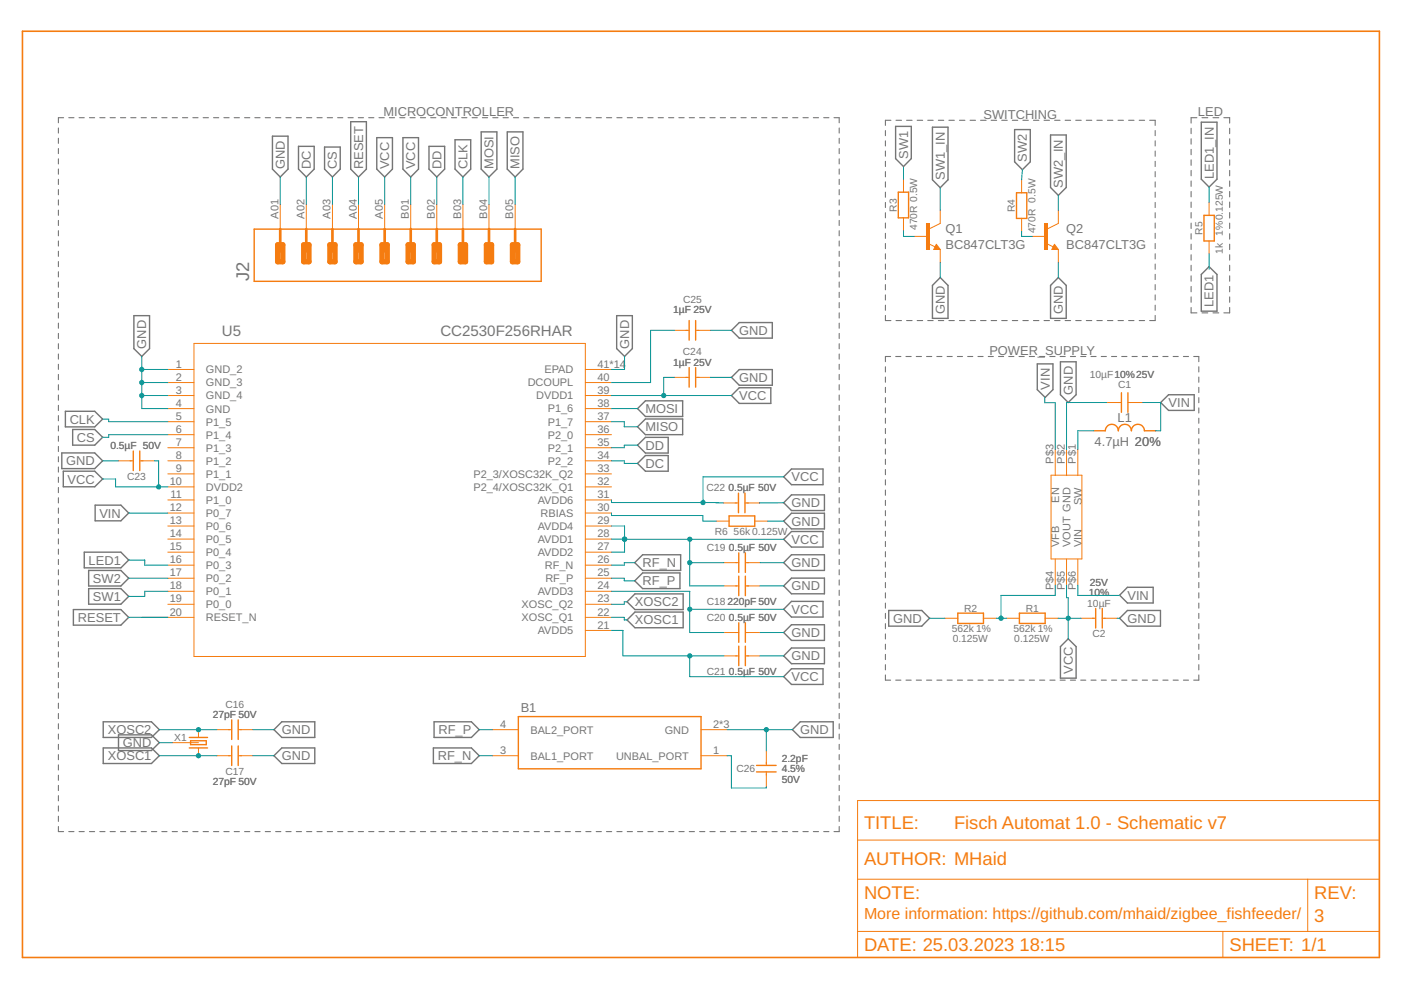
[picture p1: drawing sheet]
<svg xmlns="http://www.w3.org/2000/svg" width="297mm" height="210mm" viewBox="0 0 297 210" stroke-linecap="round" stroke-linejoin="round" font-family="sans-serif">
<g fill="none" stroke="#757575" stroke-width=".23">
<path d="M12.4 27.1v1.1M12.4 29.3v1.1M12.4 31.5v1.1M12.4 33.7v1.1M12.4 35.8v1.1M12.4 38v1.1M13.5 25h-1.1v1M14.6 25h1.1M16.8 25h1.1M19 25h1.1M21.2 25h1.1M23.3 25h1.1"/>
<path d="M25.5 25h1.1M27.7 25h1.1M29.9 25h1.1M32.1 25h1.1M34.3 25h1.1M36.5 25h1.1M38.7 25h1.1M40.9 25h1.1M43.1 25h1.1M45.3 25h1.1M47.5 25h1.1M49.7 25h1.1"/>
<path d="M51.9 25h1.1M54 25h1.1M56.2 25h1.1M58.4 25h1.1M60.6 25h1.1M62.8 25h1.1M65 25h1.1M67.2 25h1.1M69.4 25h1.1M71.6 25h1.1M73.8 25h1.1M76 25h1.1"/>
<path d="M78.2 25h1.1M80.3 25h1.2M82.5 25h1.2M84.8 25h1.1M86.9 25h1.1M89.1 25h1.1M91.3 25h1.1M93.5 25h1.1M95.7 25h1.1M97.9 25h1.1M100.1 25h1.1M102.3 25h1.1"/>
<path d="M104.5 25h1.1M106.7 25h1.1M108.9 25h1.1M111.1 25h1.1M113.2 25h1.1M115.4 25h1.1M117.6 25h1.1M119.8 25h1.1M122 25h1.1M124.2 25h1.1M126.4 25h1.1M128.6 25h1.1"/>
<path d="M130.8 25h1.1M133 25h1.1M135.2 25h1.1M137.4 25h1.1M139.6 25h1.1M141.8 25h1.1M143.9 25h1.2M146.1 25h1.1M148.3 25h1.1M150.5 25h1.1M152.7 25h1.1M154.9 25h1.1"/>
<path d="M157.1 25h1.1M159.3 25h1.1M161.5 25h1.1M163.7 25h1.1M165.9 25h1.1M168.1 25h1.1M170.2 25h1.2M172.4 25h1.1M174.6 25h1.1M176.8 25h1.1v1M177.9 27.1v1.1M177.9 29.3v1.1"/>
<path d="M177.9 31.5v1.1M177.9 33.7v1.1M177.9 35.8v1.1M177.9 38v1.1M187.7 27.7v1.1M187.7 29.9v1M187.7 32v1.1M187.7 34.2v1.1M187.7 36.4v1.1M187.7 38.6v1.1M188.9 25.5h-1.2v1.1M190 25.5h1.1"/>
<path d="M192.2 25.5h1.2M194.5 25.5h1.1M196.7 25.5h1.1M198.9 25.5h1.2M201.2 25.5h1.1M203.4 25.5h1.2M205.7 25.5h1.1M207.9 25.5h1.2M210.1 25.5h1.2M212.4 25.5h1.2M214.6 25.5h1.2M216.9 25.5h1.1"/>
<path d="M219.1 25.5h1.2M221.4 25.5h1.1M223.6 25.5h1.1M225.8 25.5h1.2M228.1 25.5h1.1M230.3 25.5h1.2M232.6 25.5h1.1M234.8 25.5h1.1M237 25.5h1.2M239.3 25.5h1.1M241.5 25.5h1.2M243.8 25.5h1.1v1.1"/>
<path d="M244.9 27.7v1.1M244.9 29.9v1M244.9 32v1.1M244.9 34.2v1.1M244.9 36.4v1.1M244.9 38.6v1.1M252.5 27.2v1.1M252.5 29.4v1.2M252.5 31.7v1.1M252.5 33.9v1.2M252.5 36.1v1.2M252.5 38.4v1.1"/>
<path d="M253.8 25h-1.3v1.1M254.8 25h1.3M257.2 25h1.2M259.5 25h1.2v1.1M260.7 27.2v1.1M260.7 29.4v1.2M260.7 31.7v1.1M260.7 33.9v1.2M260.7 36.1v1.2M260.7 38.4v1.1M12.4 40.2v1.1M12.4 42.4v1.1"/>
<path d="M12.4 44.6v1.1M12.4 46.7v1.1M12.4 48.9v1.1M12.4 51.1v1.1M12.4 53.3v1.1M12.4 55.5v1M12.4 57.6v1.1M12.4 59.8v1.1M177.9 40.2v1.1M177.9 42.4v1.1M177.9 44.6v1.1M177.9 46.7v1.1"/>
<path d="M177.9 48.9v1.1M177.9 51.1v1.1M177.9 53.3v1.1M177.9 55.5v1M177.9 57.6v1.1M177.9 59.8v1.1M187.7 40.7v1.1M187.7 42.9v1.1M187.7 45.1v1.1M187.7 47.3v1.1M187.7 49.5v1M187.7 51.6v1.1"/>
<path d="M187.7 53.8v1.1M187.7 56v1.1M187.7 58.2v1.1M244.9 40.7v1.1M244.9 42.9v1.1M244.9 45.1v1.1M244.9 47.3v1.1M244.9 49.5v1M244.9 51.6v1.1M244.9 53.8v1.1M244.9 56v1.1M244.9 58.2v1.1"/>
<path d="M252.5 40.6v1.1M252.5 42.8v1.2M252.5 45.1v1.1M252.5 47.3v1.2M252.5 49.6v1.1M252.5 51.8v1.1M252.5 54v1.2M252.5 56.2v1.2M252.5 58.5v1.1M260.7 40.6v1.1M260.7 42.8v1.2M260.7 45.1v1.1"/>
<path d="M260.7 47.3v1.2M260.7 49.6v1.1M260.7 51.8v1.1M260.7 54v1.2M260.7 56.2v1.2M260.7 58.5v1.1M12.4 62v1.1M12.4 64.2v1.1M12.4 66.3v1.1M12.4 68.5v1.1M12.4 70.7v1.1M12.4 72.9v1.1"/>
<path d="M12.4 75.1v1M12.4 77.2v1.1M12.4 79.4v1.1M177.9 62v1.1M177.9 64.2v1.1M177.9 66.3v1.1M177.9 68.5v1.1M177.9 70.7v1.1M177.9 72.9v1.1M177.9 75.1v1M177.9 77.2v1.1M177.9 79.4v1.1"/>
<path d="M187.7 60.3v1.1M187.7 62.5v1.1M187.7 64.7v1.1M187.7 66.9v1.1h1.2M187.7 77.8v1.1M187.7 79.9v1.1M188.8 75.6h-1.1v1.1M189.9 75.6h1.1M190 68h1.1M192.1 75.6h1.1M192.2 68h1.2M194.3 75.6h1.1"/>
<path d="M194.5 68h1.1M196.4 75.6h1.1M196.7 68h1.1M198.6 75.6h1.1M198.9 68h1.2M200.8 75.6h1.1M201.2 68h1.1M203 75.6h1.1M203.4 68h1.2M205.2 75.6h1M205.7 68h1.1M207.3 75.6h1.1"/>
<path d="M207.9 68h1.2M209.5 75.6h1.1M210.1 68h1.2M211.7 75.6h1.1M212.4 68h1.2M213.9 75.6h1.1M214.6 68h1.2M216 75.6h1.1M216.9 68h1.1M218.2 75.6h1.1M219.1 68h1.2M220.4 75.6h1.1"/>
<path d="M221.4 68h1.1M222.6 75.6h1.1M223.6 68h1.1M224.8 75.6h1M225.8 68h1.2M226.9 75.6h1.1M228.1 68h1.1M229.1 75.6h1.1M230.3 68h1.2M231.3 75.6h1.1M232.6 68h1.1M233.5 75.6h1.1"/>
<path d="M234.8 68h1.1M235.7 75.6h1M237 68h1.2M237.8 75.6h1.1M239.3 68h1.1M240 75.6h1.1M241.5 68h1.2M242.2 75.6h1.1M244.4 75.6h1.1M244.9 60.3v1.1M244.9 62.5v1.1M244.9 64.7v1.1"/>
<path d="M244.9 66.9v1.1h-1.1M246.5 75.6h1.1M248.7 75.6h1.1M250.9 75.6h1.1M252.5 60.7v1.2M252.5 62.9v1.2M252.5 65.2v1.1h1.3M253.1 75.6h1.1v1.1M254.2 77.8v1.1M254.2 79.9v1.1M254.8 66.3h1.3M257.2 66.3h1.2"/>
<path d="M260.7 60.7v1.2M260.7 62.9v1.2M260.7 65.2v1.1h-1.2M12.4 81.6v1.1M12.4 83.8v1.1M12.4 85.9v1.1M12.4 88.1v1.1M12.4 90.3v1.1M12.4 92.5v1.1M12.4 94.7v1M12.4 96.8v1.1M12.4 99v1.1"/>
<path d="M177.9 81.6v1.1M177.9 83.8v1.1M177.9 85.9v1.1M177.9 88.1v1.1M177.9 90.3v1.1M177.9 92.5v1.1M177.9 94.7v1M177.9 96.8v1.1M177.9 99v1.1M187.7 82.1v1.1M187.7 84.3v1.1M187.7 86.5v1.1"/>
<path d="M187.7 88.7v1M187.7 90.8v1.1M187.7 93v1.1M187.7 95.2v1.1M187.7 97.4v1.1M187.7 99.5v1.1M254.2 82.1v1.1M254.2 84.3v1.1M254.2 86.5v1.1M254.2 88.7v1M254.2 90.8v1.1M254.2 93v1.1"/>
<path d="M254.2 95.2v1.1M254.2 97.4v1.1M254.2 99.5v1.1M12.4 101.2v1.1M12.4 103.4v1.1M12.4 105.5v1.1M12.4 107.7v1.1M12.4 109.9v1.1M12.4 112.1v1.1M12.4 114.3v1M12.4 116.4v1.1M12.4 118.6v1.1"/>
<path d="M177.9 101.2v1.1M177.9 103.4v1.1M177.9 105.5v1.1M177.9 107.7v1.1M177.9 109.9v1.1M177.9 112.1v1.1M177.9 114.3v1M177.9 116.4v1.1M177.9 118.6v1.1M187.7 101.7v1.1M187.7 103.9v1.1M187.7 106.1v1.1"/>
<path d="M187.7 108.3v1M187.7 110.4v1.1M187.7 112.6v1.1M187.7 114.8v1.1M187.7 117v1.1M187.7 119.1v1.1M254.2 101.7v1.1M254.2 103.9v1.1M254.2 106.1v1.1M254.2 108.3v1M254.2 110.4v1.1M254.2 112.6v1.1"/>
<path d="M254.2 114.8v1.1M254.2 117v1.1M254.2 119.1v1.1M12.4 120.8v1.1M12.4 123v1.1M12.4 125.1v1.1M12.4 127.3v1.1M12.4 129.5v1.1M12.4 131.7v1.1M12.4 133.9v1M12.4 136v1.1M12.4 138.2v1.1"/>
<path d="M177.9 120.8v1.1M177.9 123v1.1M177.9 125.1v1.1M177.9 127.3v1.1M177.9 129.5v1.1M177.9 131.7v1.1M177.9 133.9v1M177.9 136v1.1M177.9 138.2v1.1M187.7 121.3v1.1M187.7 123.5v1.1M187.7 125.7v1.1"/>
<path d="M187.7 127.9v1M187.7 130v1.1M187.7 132.2v1.1M187.7 134.4v1.1M187.7 136.6v1.1M187.7 138.7v1.1M254.2 121.3v1.1M254.2 123.5v1.1M254.2 125.7v1.1M254.2 127.9v1M254.2 130v1.1M254.2 132.2v1.1"/>
<path d="M254.2 134.4v1.1M254.2 136.6v1.1M254.2 138.7v1.1M12.4 140.4v1.1M12.4 142.6v1.1M12.4 144.7v1.1M12.4 146.9v1.1M12.4 149.1v1.1M12.4 151.3v1.1M12.4 153.5v1M12.4 155.6v1.1M12.4 157.8v1.1"/>
<path d="M12.4 160v1.1M177.9 140.4v1.1M177.9 142.6v1.1M177.9 144.7v1.1M177.9 146.9v1.1M177.9 149.1v1.1M177.9 151.3v1.1M177.9 153.5v1M177.9 155.6v1.1M177.9 157.8v1.1M177.9 160v1.1M187.7 140.9v1.1"/>
<path d="M187.7 143.1v1.1h1.1M189.9 144.2h1.1M192.1 144.2h1.1M194.3 144.2h1.1M196.4 144.2h1.1M198.6 144.2h1.1M200.8 144.2h1.1M203 144.2h1.1M205.2 144.2h1M207.3 144.2h1.1M209.5 144.2h1.1M211.7 144.2h1.1"/>
<path d="M213.9 144.2h1.1M216 144.2h1.1M218.2 144.2h1.1M220.4 144.2h1.1M222.6 144.2h1.1M224.8 144.2h1M226.9 144.2h1.1M229.1 144.2h1.1M231.3 144.2h1.1M233.5 144.2h1.1M235.7 144.2h1M237.8 144.2h1.1"/>
<path d="M240 144.2h1.1M242.2 144.2h1.1M244.4 144.2h1.1M246.5 144.2h1.1M248.7 144.2h1.1M250.9 144.2h1.1M254.2 140.9v1.1M254.2 143.1v1.1h-1.1M12.4 162.2v1.1M12.4 164.4v1M12.4 166.5v1.1M12.4 168.7v1.1"/>
<path d="M12.4 170.9v1.1M12.4 173.1v1.1M12.4 175.2v1.1h1.1M14.6 176.3h1.1M16.8 176.3h1.1M19 176.3h1.1M21.2 176.3h1.1M23.3 176.3h1.1M25.5 176.3h1.1M27.7 176.3h1.1M29.9 176.3h1.1M32.1 176.3h1.1"/>
<path d="M34.3 176.3h1.1M36.5 176.3h1.1M38.7 176.3h1.1M40.9 176.3h1.1M43.1 176.3h1.1M45.3 176.3h1.1M47.5 176.3h1.1M49.7 176.3h1.1M51.9 176.3h1.1M54 176.3h1.1M56.2 176.3h1.1M58.4 176.3h1.1"/>
<path d="M60.6 176.3h1.1M62.8 176.3h1.1M65 176.3h1.1M67.2 176.3h1.1M69.4 176.3h1.1M71.6 176.3h1.1M73.8 176.3h1.1M76 176.3h1.1M78.2 176.3h1.1M80.3 176.3h1.2M82.5 176.3h1.2M84.8 176.3h1.1"/>
<path d="M86.9 176.3h1.1M89.1 176.3h1.1M91.3 176.3h1.1M93.5 176.3h1.1M95.7 176.3h1.1M97.9 176.3h1.1M100.1 176.3h1.1M102.3 176.3h1.1M104.5 176.3h1.1M106.7 176.3h1.1M108.9 176.3h1.1M111.1 176.3h1.1"/>
<path d="M113.2 176.3h1.1M115.4 176.3h1.1M117.6 176.3h1.1M119.8 176.3h1.1M122 176.3h1.1M124.2 176.3h1.1M126.4 176.3h1.1M128.6 176.3h1.1M130.8 176.3h1.1M133 176.3h1.1M135.2 176.3h1.1M137.4 176.3h1.1"/>
<path d="M139.6 176.3h1.1M141.8 176.3h1.1M143.9 176.3h1.2M146.1 176.3h1.1M148.3 176.3h1.1M150.5 176.3h1.1M152.7 176.3h1.1M154.9 176.3h1.1M157.1 176.3h1.1M159.3 176.3h1.1M161.5 176.3h1.1M163.7 176.3h1.1"/>
<path d="M165.9 176.3h1.1M168.1 176.3h1.1M170.2 176.3h1.2M172.4 176.3h1.1M174.6 176.3h1.1M177.9 162.2v1.1M177.9 164.4v1M177.9 166.5v1.1M177.9 168.7v1.1M177.9 170.9v1.1M177.9 173.1v1.1M177.9 175.2v1.1h-1.1"/>
</g>
<g fill="none" stroke="#757575" stroke-width=".3">
<path d="M57.8 28.9h3.3v7l-1.7 1.6-1.6-1.6zM63.3 31h3.3v4.9l-1.7 1.6-1.6-1.6zM68.8 31.2h3.3v4.7l-1.6 1.6-1.7-1.6zM74.4 25.8h3.3v10.1l-1.7 1.6-1.6-1.6zM79.9 29.2h3.3v6.7l-1.6 1.6-1.7-1.6zM85.4 29.2h3.3v6.7l-1.6 1.6-1.7-1.6zM91 31h3.3v4.9l-1.7 1.6-1.6-1.6zM96.5 29.6h3.3v6.3l-1.7 1.6-1.6-1.6zM102 28h3.3v7.9l-1.6 1.6-1.7-1.6zM107.5 28h3.4v7.9l-1.7 1.6-1.7-1.6zM189.9 26.8h3.3v6.8l-1.6 1.7-1.7-1.7zM197.7 27h3.3v11.1l-1.7 1.7-1.6-1.7z"/>
<path d="M215.1 27.5h3.3v6.8l-1.6 1.7-1.7-1.7zM222.7 28.6h3.4v11.2l-1.7 1.6-1.7-1.6zM254.7 25.9h3.3v12.1l-1.7 1.7-1.6-1.7zM199.3 58.8l1.7 1.7v7h-3.3v-7zM224.4 58.8l1.7 1.7v7h-3.4v-7zM256.3 56.5l1.7 1.7v7.8h-3.3v-7.8zM28.4 66.9h3.3v7l-1.6 1.7-1.7-1.7zM130.7 66.9h3.4v7l-1.7 1.7-1.7-1.7zM155.1 70l1.6-1.6h7v3.3h-7zM156.7 78.4h7v3.3h-7l-1.6-1.7zM219.9 77.2h3.3v5.4l-1.6 1.7-1.7-1.7zM224.8 76.7h3.4v7l-1.7 1.6-1.7-1.6z"/>
<path d="M13.1 96h7l1.7 1.7-1.7 1.7h-7zM13.4 99.9h6.7l1.7 1.7-1.7 1.6h-6.7zM13.9 87.2h6.2l1.7 1.7-1.7 1.6h-6.2zM15.4 91.1h4.7l1.7 1.6-1.7 1.7h-4.7zM135.2 98.3l1.6-1.7h4.9v3.3h-4.9zM135.2 94.4l1.6-1.7h4.9v3.4h-4.9zM135.2 86.6l1.6-1.6h7.9v3.3h-7.9zM135.2 90.5l1.6-1.7h7.9v3.4h-7.9zM156.7 82.2h6.7v3.3h-6.7l-1.6-1.6zM246.1 85.3l1.7-1.6h5.4v3.3h-5.4zM17.9 117.1h7.7l1.7 1.6-1.7 1.7h-7.7zM20.2 107.1h5.4l1.7 1.7-1.7 1.6h-5.4z"/>
<path d="M136.2 117.6h8.1v3.3h-8.1l-1.6-1.6zM166.2 101.1l1.6-1.7h6.7v3.4h-6.7zM166.2 114.3l1.6-1.6h6.7v3.3h-6.7zM167.8 104.9h7v3.3h-7l-1.6-1.6zM167.8 108.8h7v3.3h-7l-1.6-1.6zM167.8 117.6h7v3.3h-7l-1.6-1.6zM15.6 129.2h10l1.7 1.7-1.7 1.6h-10zM18.8 120.9h6.8l1.7 1.7-1.7 1.6h-6.8zM18.8 124.8h6.8l1.7 1.6-1.7 1.7h-6.8zM132.9 127.6l1.7-1.7h10.2v3.3h-10.2zM132.9 131.4l1.7-1.6h10.2v3.3h-10.2zM134.6 123.1l1.6-1.6h8v3.3h-8z"/>
<path d="M166.2 124.2l1.6-1.6h7v3.3h-7zM166.2 134.1l1.6-1.6h7v3.3h-7zM167.8 127.5h6.7v3.3h-6.7l-1.6-1.6zM167.8 137.4h7v3.3h-7l-1.6-1.6zM188.4 129.4h7l1.7 1.7-1.7 1.7h-7zM226.5 135.4l1.7 1.7v6.7h-3.4v-6.7zM237.4 131.1l1.6-1.7h7v3.4h-7zM239 124.5h5.5v3.3h-5.5l-1.6-1.6zM21.9 153h10.2l1.7 1.7-1.7 1.7h-10.2zM21.9 158.6h10.2l1.7 1.6-1.7 1.7h-10.2zM25.1 155.8h7l1.7 1.7-1.7 1.6h-7zM58.1 154.7l1.7-1.7h6.9v3.4h-6.9z"/>
<path d="M91.9 158.6h8l1.7 1.6-1.7 1.7h-8zM92 153h7.9l1.7 1.7-1.7 1.7h-7.9zM167.8 141.8h6.7v3.3h-6.7l-1.6-1.6zM169.7 153h7v3.4h-7l-1.7-1.7zM58.1 160.2l1.7-1.6h6.9v3.3h-6.9z"/>
</g>
<g fill="none" stroke="#f57c10" stroke-width=".21">
<path d="M59.4 43.3v5.6M64.9 43.3v5.6M70.5 43.3v5.6M76 43.3v5.6M81.6 43.3v5.6M87.1 43.3v5.6M92.6 43.3v5.6M98.1 43.3v5.6M103.7 43.3v5.6M109.2 43.3v5.6M196.9 51.7l1.4 .6M198.5 51.8l.8 1.1h-1.3z"/>
<path d="M199.3 47.4l-2.2 1.1M35.6 78.3h5.5M41.1 72.8h83v66.4h-83zM124.1 78.3h5.5M143 70h3.1M147.5 70h3.1M25.1 97.7h3.2M29.7 97.7h3M35.6 81.1h5.5M35.6 83.9h5.5M35.6 86.6h5.5M35.6 89.4h5.5"/>
<path d="M35.6 92.2h5.5M35.6 94.9h5.5M35.6 97.7h5.5M124.1 81.1h5.5M124.1 83.9h5.5M124.1 86.6h5.5M124.1 89.4h5.5M124.1 92.2h5.5M124.1 94.9h5.5M124.1 97.7h5.5M143 80h3.1M147.5 80h3.1"/>
<path d="M223.7 95.3v5.5M226.1 95.3v5.5M228.5 95.3v5.5M234.7 85.3h3M239.1 85.3h3.2M35.6 100.5h5.5M35.6 103.2h5.5M35.6 106h5.5M35.6 108.8h5.5M35.6 111.5h5.5M35.6 114.3h5.5M35.6 117.1h5.5"/>
<path d="M35.6 119.8h5.5M124.1 100.5h5.5M124.1 103.2h5.5M124.1 106h5.5M124.1 108.8h5.5M124.1 111.5h5.5M124.1 114.3h5.5M124.1 117.1h5.5M124.1 119.8h5.5M151.9 110.5h2.7M153.4 106.6h3.2M153.5 119.3h3.2"/>
<path d="M158 106.6h3.1M158.1 119.3h3M160 110.5h2.8M222.8 100.8h6.6v17.7h-6.6zM223.7 118.5v5.6M226.1 118.5v5.6M228.5 118.5v5.6M35.6 122.6h5.5M35.6 125.4h5.5M35.6 128.1h5.5M35.6 130.9h5.5M124.1 122.6h5.5"/>
<path d="M124.1 125.4h5.5M124.1 128.1h5.5M124.1 130.9h5.5M124.1 133.7h5.5M153.5 124.2h3.2M153.5 134.1h3.2M153.5 139.1h3.2M158.1 124.2h3M158.1 134.1h3M158.1 139.1h3M200.3 131.1h2.8M208.5 131.1h2.7"/>
<path d="M213.4 131.1h2.8M221.6 131.1h2.7M229.2 131.1h3.1M233.7 131.1h3.1M36.5 157.5h5.6M42.1 154.7v1.7M42.1 158.6v1.6M46 154.7h3.1M50.5 154.7h3.1M104.4 154.7h5.5M148.6 154.7h5.6M162.5 159.2v3.1"/>
<path d="M46 160.2h3.1M50.5 160.2h3.1M104.4 160.2h5.5M148.6 160.2h5.6M162.5 163.7v3.1"/>
</g>
<g fill="none" stroke="#f57c10" stroke-width=".3">
<path d="M53.9 48.6h60.8v11h-60.8zM198.5 52.3l.1 .3h-.4l.3-.5 .6 .7h-.9M146.1 68v4.1M146.1 77.9v4.2M147.5 68v4.1M147.5 77.9v4.2M28.3 95.6v4.2M29.6 95.6v4.2M231.9 91.3h2.4a1.39 1.39 0 0 1 1.4-1.3 1.39 1.39 0 0 1 1.4 1.3 1.39 1.39 0 0 1 1.4-1.3 1.39 1.39 0 0 1 1.4 1.3 1.38 1.38 0 0 1 1.4-1.3 1.38 1.38 0 0 1 1.3 1.3h2.4M237.8 83.3v4.1M239.1 83.3v4.1M154.6 109.4h5.4v2.2h-5.4z"/>
<path d="M156.6 104.6v4.1M156.6 117.2v4.2M157.9 104.6v4.1M158 117.2v4.2M156.6 122.2v4.1M156.6 132v4.2M156.6 137v4.1M158 122.2v4.1M158 132v4.2M158 137v4.1M203.1 130h5.4v2.2h-5.4zM216.1 130h5.5v2.2h-5.5z"/>
<path d="M232.3 129v4.2M233.7 129v4.2M40.1 156.4h3.9M40.1 158.6h3.9M40.4 157.1h3.3v.8h-3.3zM49.1 152.6v4.2M49.1 158.2v4.1M50.5 152.6v4.2M50.5 158.2v4.1M109.9 151.9h38.7v11.1h-38.7zM160.4 162.3h4.1M160.4 163.7h4.1"/>
</g>
<path d="M58.9 51.9h1.1v3.6h-1.1zM64.4 51.9h1.1v3.6h-1.1zM69.9 51.9h1.1v3.6h-1.1zM75.5 51.9h1.1v3.6h-1.1zM81 51.9h1.1v3.6h-1.1zM86.5 51.9h1.1v3.6h-1.1zM92.1 51.9h1.1v3.6h-1.1zM97.6 51.9h1.1v3.6h-1.1zM103.1 51.9h1.1v3.6h-1.1zM108.6 51.9h1.2v3.6h-1.2z" fill="none" stroke="#f57c10" stroke-width="1.1"/>
<path d="M59.4 48.6v4.7M64.9 48.6v4.7M70.5 48.6v4.7M76 48.6v4.7M81.6 48.6v4.7M87.1 48.6v4.7M92.6 48.6v4.7M98.1 48.6v4.7M103.7 48.6v4.7M109.2 48.6v4.7" fill="none" stroke="#f57c10" stroke-width=".57"/>
<path d="M196.3 47.3h.8v5.6h-.8z" fill-rule="evenodd" fill="#f57c10"/>
<path d="M196.3 47.3h.8v5.6h-.8zM196.3 47.3v5.6h.8v-5.6z" fill="#f57c10"/>
<path d="M193.8 50.1h2.8M199.3 44.6v2.8M199.3 52.9v2.8M222 51.7l1.3 .6M223.6 51.8l.8 1.1h-1.4zM224.4 47.4l-2.2 1.1" fill="none" stroke="#f57c10" stroke-width=".21"/>
<path d="M223.6 52.3l.1 .3h-.4l.3-.5 .5 .7h-.8" fill="none" stroke="#f57c10" stroke-width=".3"/>
<path d="M221.3 47.3h.9v5.6h-.9z" fill-rule="evenodd" fill="#f57c10"/>
<path d="M221.3 47.3h.9v5.6h-.9zM221.3 47.3v5.6h.9v-5.6z" fill="#f57c10"/>
<g fill="none" stroke="#f57c10" stroke-width=".21">
<path d="M191.6 38v2.8M216.6 38.2v2.7M191.6 46.1v2.8M216.6 46.3v2.7M218.9 50.1h2.7M224.4 44.6v2.8M224.4 52.9v2.8M256.3 42.9v2.8M256.3 51.1v2.7M181.8 169.7h110.7v33.3h-110.7zM181.8 178.1h110.7M181.8 186.4h110.7"/>
<path d="M181.8 197.5h110.7M259.3 197.5v5.5M277.3 186.4v11.1"/>
</g>
<path d="M190.5 40.7h2.1v5.5h-2.1zM215.5 40.9h2.2v5.4h-2.2zM255.3 45.7h2.2v5.4h-2.2z" fill="none" stroke="#f57c10" stroke-width=".3"/>
<path d="M4.8 6.6h287.7v196.4h-287.7z" fill="none" stroke="#f57c10" stroke-width=".34"/>
<path d="M32.7 97.7h.9v5.5M21.8 101.6h2.7v1.6h11.1" fill="none" stroke="#009292" stroke-width=".21"/>
<circle cx="33.6" cy="103.2" r=".55" fill="#009292"/>
<path d="M33.1 103.2a.55 .55 0 0 1 1.1 0 .55 .55 0 0 1-1.1 0zM33.1 103.2a.55 .55 0 0 0 1.1 0 .55 .55 0 0 0-1.1 0z" fill="#009292"/>
<path d="M129.6 83.9h25.5M143 80h-2.3v3.9" fill="none" stroke="#009292" stroke-width=".21"/>
<circle cx="140.7" cy="83.9" r=".55" fill="#009292"/>
<path d="M140.2 83.9a.55 .55 0 0 1 1.1 0 .55 .55 0 0 1-1.1 0zM140.2 83.9a.55 .55 0 0 0 1.1 0 .55 .55 0 0 0-1.1 0z" fill="#009292"/>
<path d="M129.6 106v.6h23.8M166.2 101.1h-17.1v5.5" fill="none" stroke="#009292" stroke-width=".21"/>
<circle cx="149.1" cy="106.6" r=".55" fill="#009292"/>
<path d="M148.5 106.6a.55 .55 0 0 1 1.1 0 .55 .55 0 0 1-1.1 0zM148.5 106.6a.55 .55 0 0 0 1.1 0 .55 .55 0 0 0-1.1 0z" fill="#009292"/>
<path d="M129.6 111.5h2.8v5.6h-2.8M129.6 114.3h2.8M132.4 114.3h33.8M146.2 114.3v9.9h7.3M146.2 119.3h7.3" fill="none" stroke="#009292" stroke-width=".21"/>
<g fill="#009292">
<circle cx="132.4" cy="114.3" r=".55"/>
<circle cx="146.2" cy="114.3" r=".55"/>
<circle cx="146.2" cy="119.3" r=".55"/>
</g>
<g fill="#009292">
<path d="M131.9 114.3a.55 .55 0 0 1 1.1 0 .55 .55 0 0 1-1.1 0zM131.9 114.3a.55 .55 0 0 0 1.1 0 .55 .55 0 0 0-1.1 0z"/>
<path d="M131.9 114.3a.55 .55 0 0 1 1.1 0 .55 .55 0 0 1-1.1 0zM131.9 114.3a.55 .55 0 0 0 1.1 0 .55 .55 0 0 0-1.1 0z"/>
<path d="M145.7 114.3a.55 .55 0 0 1 1.1 0 .55 .55 0 0 1-1.1 0zM145.7 114.3a.55 .55 0 0 0 1.1 0 .55 .55 0 0 0-1.1 0z"/>
<path d="M145.7 119.3a.55 .55 0 0 1 1.1 0 .55 .55 0 0 1-1.1 0zM145.7 119.3a.55 .55 0 0 0 1.1 0 .55 .55 0 0 0-1.1 0z"/>
</g>
<path d="M129.6 133.7h2.5v5.4h21.4M146.2 139.1v4.4h20" fill="none" stroke="#009292" stroke-width=".21"/>
<circle cx="146.2" cy="139.1" r=".55" fill="#009292"/>
<path d="M145.7 139.1a.55 .55 0 0 1 1.1 0 .55 .55 0 0 1-1.1 0zM145.7 139.1a.55 .55 0 0 0 1.1 0 .55 .55 0 0 0-1.1 0z" fill="#009292"/>
<path d="M129.6 125.4h16.6v8.7h7.3M146.2 129.2h20" fill="none" stroke="#009292" stroke-width=".21"/>
<circle cx="146.2" cy="129.2" r=".55" fill="#009292"/>
<path d="M145.7 129.2a.55 .55 0 0 1 1.1 0 .55 .55 0 0 1-1.1 0zM145.7 129.2a.55 .55 0 0 0 1.1 0 .55 .55 0 0 0-1.1 0z" fill="#009292"/>
<path d="M81.6 37.5v5.8M87.1 37.5v5.8M226.1 124.1v2.6h.4v8.7M226.5 131.1h2.7" fill="none" stroke="#009292" stroke-width=".21"/>
<circle cx="226.5" cy="131.1" r=".55" fill="#009292"/>
<path d="M225.9 131.1a.55 .55 0 0 1 1.1 0 .55 .55 0 0 1-1.1 0zM225.9 131.1a.55 .55 0 0 0 1.1 0 .55 .55 0 0 0-1.1 0z" fill="#009292"/>
<path d="M35.6 78.3h-5.5v8.3h5.5M30.1 83.9h5.5M224.3 131.1h2.2" fill="none" stroke="#009292" stroke-width=".21"/>
<circle cx="30.1" cy="83.9" r=".55" fill="#009292"/>
<path d="M29.5 83.9a.55 .55 0 0 1 1.1 0 .55 .55 0 0 1-1.1 0zM29.5 83.9a.55 .55 0 0 0 1.1 0 .55 .55 0 0 0-1.1 0z" fill="#009292"/>
<path d="M30.1 81.1h5.5" fill="none" stroke="#009292" stroke-width=".21"/>
<circle cx="30.1" cy="81.1" r=".55" fill="#009292"/>
<path d="M29.5 81.1a.55 .55 0 0 1 1.1 0 .55 .55 0 0 1-1.1 0zM29.5 81.1a.55 .55 0 0 0 1.1 0 .55 .55 0 0 0-1.1 0z" fill="#009292"/>
<path d="M30.1 75.6v2.7" fill="none" stroke="#009292" stroke-width=".21"/>
<circle cx="30.1" cy="78.3" r=".55" fill="#009292"/>
<path d="M29.5 78.3a.55 .55 0 0 1 1.1 0 .55 .55 0 0 1-1.1 0zM29.5 78.3a.55 .55 0 0 0 1.1 0 .55 .55 0 0 0-1.1 0z" fill="#009292"/>
<g fill="none" stroke="#009292" stroke-width=".21">
<path d="M132.4 75.6v2.7h-2.8M150.6 70h4.5M21.8 97.7h3.3M150.6 80h4.5M161.1 106.6v.1M161.1 119.3h5.1M162.8 110.5h3.4M166.2 106.6h-5.1M161.1 124.2h5.1M161.1 134.1h5.1M161.1 139.1h5.1M53.6 154.7h4.5"/>
<path d="M154.2 154.7h13.8M162.5 154.7v4.5M53.6 160.2h4.5"/>
</g>
<circle cx="162.5" cy="154.7" r=".55" fill="#009292"/>
<path d="M161.9 154.7a.55 .55 0 0 1 1.1 0 .55 .55 0 0 1-1.1 0zM161.9 154.7a.55 .55 0 0 0 1.1 0 .55 .55 0 0 0-1.1 0z" fill="#009292"/>
<g fill="none" stroke="#009292" stroke-width=".21">
<path d="M59.4 37.5v5.8M64.9 37.5v5.8M70.5 37.5v5.8M76 37.5v5.8M92.6 37.5v5.8M98.1 37.5v5.8M103.7 37.5v5.8M109.2 37.5v5.8M199.3 55.7v3.1M224.4 55.7v3.1M143 70h-5.1v11.1h-8.3M21.8 88.9h1.3v.5h12.5"/>
<path d="M35.6 92.2h-12.5v.5h-1.3M129.6 97.7h2.8v.6h2.8M129.6 89.4h2.8v1.1h2.8M129.6 86.6h5.6M135.2 94.4h-2.8v.5h-2.8M234.7 85.3h-8.6v10M27.3 130.9h8.3M197.1 131.1h3.2M236.8 131.1h.6M33.8 157.5h2.7M33.8 154.7h12.2"/>
</g>
<circle cx="42.1" cy="154.7" r=".55" fill="#009292"/>
<path d="M41.5 154.7a.55 .55 0 0 1 1.1 0 .55 .55 0 0 1-1.1 0zM41.5 154.7a.55 .55 0 0 0 1.1 0 .55 .55 0 0 0-1.1 0z" fill="#009292"/>
<path d="M132.9 127.6h-.5v.5h-2.8M33.8 160.2h12.2" fill="none" stroke="#009292" stroke-width=".21"/>
<circle cx="42.1" cy="160.2" r=".55" fill="#009292"/>
<path d="M41.5 160.2a.55 .55 0 0 1 1.1 0 .55 .55 0 0 1-1.1 0zM41.5 160.2a.55 .55 0 0 0 1.1 0 .55 .55 0 0 0-1.1 0z" fill="#009292"/>
<g fill="none" stroke="#009292" stroke-width=".21">
<path d="M191.6 35.5v2.5M216.8 36l-.2 2.2M256.3 53.8v3.3M221.5 84.3v1.1h2.2v9.9M231.9 91.3h-3.4v4M242.3 85.3h3.8v6h-1.1M27.3 118.7h3.4v1.1h4.9M27.3 108.8h8.3M129.6 108.8v.5h19.4v1.2h2.9M134.6 119.3h-2.2v.5h-2.8M27.3 122.6h8.3M35.6 125.4h-4.9v1h-3.4"/>
<path d="M129.6 130.9h2.8v.5h.5M129.6 122.6h2.8v.5h2.2M211.2 131.1h2.2M223.7 124.1v2.1h-11.5v4.9M228.5 124.1v2.1h8.8M101.6 154.7h2.8M101.6 160.2h2.8M154.2 160.2h.9v6.9h7.4v-.3"/>
</g>
<circle cx="212.2" cy="131.1" r=".55" fill="#009292"/>
<path d="M211.7 131.1a.55 .55 0 0 1 1.1 0 .55 .55 0 0 1-1.1 0zM211.7 131.1a.55 .55 0 0 0 1.1 0 .55 .55 0 0 0-1.1 0z" fill="#009292"/>
<path d="M199.3 39.8v4.8M256.3 39.7v3.2M191.6 48.9v1.2h2.2M216.6 49v1.1h2.3M224.4 41.4v3.2" fill="none" stroke="#009292" stroke-width=".21"/>
<text font-size="3.9" fill="#757575" x="52.8" y="59.7" transform="rotate(-90 52.8 59.7)">J2</text>
<g font-size="3.9" fill="#f57c10">
<text x="183.2" y="175.7">TITLE:</text>
<text x="202.3" y="175.7">Fisch Automat 1.0 - Schematic v7</text>
<text x="183.2" y="183.4">AUTHOR: MHaid</text>
<text x="183.2" y="190.6">NOTE:</text>
<text x="278.6" y="190.6">REV:</text>
<text x="278.6" y="195.4">3</text>
<text x="183.2" y="201.6">DATE: 25.03.2023</text>
<text x="216.2" y="201.6">18:15</text>
<text x="260.7" y="201.6">SHEET: 1/1</text>
</g>
<text font-size="3.4" fill="#f57c10" x="183.2" y="194.9">More information: https://github.com/mhaid/zigbee_fishfeeder/</text>
<g font-size="3.2" fill="#757575">
<text x="47" y="71.2">U5</text>
<text x="93.4" y="71.2">CC2530F256RHAR</text>
</g>
<g font-size="2.7" fill="#757575">
<text x="81.3" y="24.7">MICROCONTROLLER</text>
<text x="208.5" y="25.2">SWITCHING</text>
<text x="254" y="24.7">LED</text>
<text x="60.4" y="35.9" transform="rotate(-90 60.4 35.9)">GND</text>
<text x="65.9" y="35.9" transform="rotate(-90 65.9 35.9)">DC</text>
<text x="71.4" y="35.9" transform="rotate(-90 71.4 35.9)">CS</text>
<text x="77" y="35.9" transform="rotate(-90 77 35.9)">RESET</text>
<text x="82.5" y="35.9" transform="rotate(-90 82.5 35.9)">VCC</text>
<text x="88" y="35.9" transform="rotate(-90 88 35.9)">VCC</text>
<text x="93.6" y="35.9" transform="rotate(-90 93.6 35.9)">DD</text>
<text x="99.1" y="35.9" transform="rotate(-90 99.1 35.9)">CLK</text>
<text x="104.6" y="35.9" transform="rotate(-90 104.6 35.9)">MOSI</text>
<text x="110.2" y="35.9" transform="rotate(-90 110.2 35.9)">MISO</text>
<text x="192.5" y="33.6" transform="rotate(-90 192.5 33.6)">SW1</text>
<text x="217.7" y="34.3" transform="rotate(-90 217.7 34.3)">SW2</text>
<text x="200.3" y="38.1" transform="rotate(-90 200.3 38.1)">SW1_IN</text>
<text x="225.4" y="39.8" transform="rotate(-90 225.4 39.8)">SW2_IN</text>
<text x="257.3" y="38" transform="rotate(-90 257.3 38)">LED1_IN</text>
<text x="200.5" y="52.8">BC847CLT3G</text>
<text x="200.5" y="49.5">Q1</text>
<text x="226.1" y="52.8">BC847CLT3G</text>
<text x="226.1" y="49.5">Q2</text>
<text x="257.3" y="65" transform="rotate(-90 257.3 65)">LED1</text>
<text x="156.7" y="71">GND</text>
<text x="200.3" y="66.6" transform="rotate(-90 200.3 66.6)">GND</text>
<text x="225.4" y="66.6" transform="rotate(-90 225.4 66.6)">GND</text>
<text x="31" y="73.9" transform="rotate(-90 31 73.9)">GND</text>
<text x="133.4" y="73.9" transform="rotate(-90 133.4 73.9)">GND</text>
<text x="209.8" y="75.3">POWER_SUPPLY</text>
<text x="156.7" y="81">GND</text>
<text x="222.6" y="82.6" transform="rotate(-90 222.6 82.6)">VIN</text>
<text x="227.5" y="83.7" transform="rotate(-90 227.5 83.7)">GND</text>
<text x="14.8" y="89.8">CLK</text>
<text x="136.8" y="87.6">MOSI</text>
<text x="156.7" y="84.8">VCC</text>
<text x="236.9" y="89.6">L1</text>
<text x="247.8" y="86.3">VIN</text>
<text x="16.3" y="93.7">CS</text>
<text x="136.8" y="95.4">DD</text>
<text x="136.8" y="91.5">MISO</text>
<text x="232.1" y="94.5">4.7µH 20%</text>
<text x="240.6" y="94.5">20%</text>
<text x="14" y="98.7">GND</text>
<text x="136.8" y="99.2">DC</text>
<text x="14.3" y="102.5">VCC</text>
<text x="167.8" y="102.1">VCC</text>
<text x="167.8" y="107.6">GND</text>
<text x="21.1" y="109.7">VIN</text>
<text x="167.8" y="111.5">GND</text>
<text x="18.8" y="119.7">LED1</text>
<text x="167.8" y="115.3">VCC</text>
<text x="19.7" y="123.6">SW2</text>
<text x="136.2" y="120.3">RF_N</text>
<text x="136.2" y="124.1">RF_P</text>
<text x="167.8" y="120.3">GND</text>
<text x="167.8" y="125.2">GND</text>
<text x="16.5" y="131.9">RESET</text>
<text x="19.7" y="127.4">SW1</text>
<text x="134.6" y="128.6">XOSC2</text>
<text x="167.8" y="130.1">VCC</text>
<text x="239" y="127.2">VIN</text>
<text x="134.6" y="132.4">XOSC1</text>
<text x="167.8" y="135.1">GND</text>
<text x="189.4" y="132">GND</text>
<text x="239" y="132.1">GND</text>
<text x="167.8" y="140">GND</text>
<text x="227.4" y="142.9" transform="rotate(-90 227.4 142.9)">VCC</text>
<text x="167.8" y="144.4">VCC</text>
<text x="22.9" y="155.7">XOSC2</text>
<text x="59.7" y="155.7">GND</text>
<text x="93" y="155.7">RF_P</text>
<text x="110.4" y="151.1">B1</text>
<text x="169.7" y="155.7">GND</text>
<text x="22.9" y="161.2">XOSC1</text>
<text x="26.1" y="158.4">GND</text>
<text x="59.7" y="161.2">GND</text>
<text x="92.8" y="161.2">RF_N</text>
</g>
<g font-size="2.3" fill="#757575">
<text x="59" y="46.3" transform="rotate(-90 59 46.3)">A01</text>
<text x="64.6" y="46.3" transform="rotate(-90 64.6 46.3)">A02</text>
<text x="70.1" y="46.3" transform="rotate(-90 70.1 46.3)">A03</text>
<text x="75.6" y="46.3" transform="rotate(-90 75.6 46.3)">A04</text>
<text x="81.2" y="46.3" transform="rotate(-90 81.2 46.3)">A05</text>
<text x="86.7" y="46.3" transform="rotate(-90 86.7 46.3)">B01</text>
<text x="92.2" y="46.3" transform="rotate(-90 92.2 46.3)">B02</text>
<text x="97.8" y="46.3" transform="rotate(-90 97.8 46.3)">B03</text>
<text x="103.3" y="46.3" transform="rotate(-90 103.3 46.3)">B04</text>
<text x="108.8" y="46.3" transform="rotate(-90 108.8 46.3)">B05</text>
<text x="37.3" y="78">1</text>
<text x="126.7" y="78">41*14</text>
<text x="37.3" y="80.7">2</text>
<text x="37.3" y="83.5">3</text>
<text x="43.7" y="79.2">GND_2</text>
<text x="43.7" y="81.9">GND_3</text>
<text x="111.9" y="81.9">DCOUPL</text>
<text x="115.4" y="79.2">EPAD</text>
<text x="126.7" y="83.5">39</text>
<text x="126.7" y="80.7">40</text>
<text x="37.3" y="86.2">4</text>
<text x="37.3" y="89">5</text>
<text x="43.7" y="84.7">GND_4</text>
<text x="43.7" y="87.5">GND</text>
<text x="113.7" y="84.7">DVDD1</text>
<text x="116.1" y="87.5">P1_6</text>
<text x="126.7" y="89">37</text>
<text x="126.7" y="86.2">38</text>
<text x="37.3" y="91.8">6</text>
<text x="37.3" y="94.5">7</text>
<text x="43.7" y="90.2">P1_5</text>
<text x="43.7" y="93">P1_4</text>
<text x="43.7" y="95.8">P1_3</text>
<text x="116.1" y="95.8">P2_1</text>
<text x="116.1" y="93">P2_0</text>
<text x="116.1" y="90.2">P1_7</text>
<text x="126.7" y="94.5">35</text>
<text x="126.7" y="91.8">36</text>
<text x="37.3" y="97.3">8</text>
<text x="37.3" y="100.1">9</text>
<text x="43.7" y="98.5">P1_2</text>
<text x="43.7" y="101.3">P1_1</text>
<text x="100.4" y="101.3">P2_3/XOSC32K_Q2</text>
<text x="116.1" y="98.5">P2_2</text>
<text x="126.7" y="100.1">33</text>
<text x="126.7" y="97.3">34</text>
<text x="223.3" y="98.3" transform="rotate(-90 223.3 98.3)">P$3</text>
<text x="225.7" y="98.3" transform="rotate(-90 225.7 98.3)">P$2</text>
<text x="228.1" y="98.3" transform="rotate(-90 228.1 98.3)">P$1</text>
<text x="36" y="102.8">10</text>
<text x="36.2" y="105.6">11</text>
<text x="43.7" y="104.1">DVDD2</text>
<text x="43.7" y="106.8">P1_0</text>
<text x="100.4" y="104.1">P2_4/XOSC32K_Q1</text>
<text x="114" y="106.8">AVDD6</text>
<text x="126.7" y="105.6">31</text>
<text x="126.7" y="102.8">32</text>
<text x="224.5" y="106.6" transform="rotate(-90 224.5 106.6)">EN</text>
<text x="229.3" y="107.2" transform="rotate(-90 229.3 107.2)">SW</text>
<text x="36" y="108.4">12</text>
<text x="36" y="111.1">13</text>
<text x="36" y="113.9">14</text>
<text x="43.7" y="109.6">P0_7</text>
<text x="43.7" y="112.4">P0_6</text>
<text x="114" y="112.4">AVDD4</text>
<text x="114.6" y="109.6">RBIAS</text>
<text x="126.7" y="113.9">28</text>
<text x="126.7" y="111.1">29</text>
<text x="126.7" y="108.4">30</text>
<text x="36" y="116.7">15</text>
<text x="36" y="119.4">16</text>
<text x="43.7" y="115.1">P0_5</text>
<text x="43.7" y="117.9">P0_4</text>
<text x="114" y="117.9">AVDD2</text>
<text x="114" y="115.1">AVDD1</text>
<text x="126.7" y="119.4">26</text>
<text x="126.7" y="116.7">27</text>
<text x="224.6" y="116" transform="rotate(-90 224.6 116)">VFB</text>
<text x="226.9" y="116" transform="rotate(-90 226.9 116)">VOUT GND</text>
<text x="229.3" y="116" transform="rotate(-90 229.3 116)">VIN</text>
<text x="36" y="122.2">17</text>
<text x="36" y="125">18</text>
<text x="43.7" y="120.7">P0_3</text>
<text x="43.7" y="123.4">P0_2</text>
<text x="115.5" y="120.7">RF_N</text>
<text x="115.6" y="123.4">RF_P</text>
<text x="126.7" y="125">24</text>
<text x="126.7" y="122.2">25</text>
<text x="223.3" y="125.2" transform="rotate(-90 223.3 125.2)">P$4</text>
<text x="225.7" y="125.2" transform="rotate(-90 225.7 125.2)">P$5</text>
<text x="228.1" y="125.2" transform="rotate(-90 228.1 125.2)">P$6</text>
<text x="36" y="127.7">19</text>
<text x="36" y="130.5">20</text>
<text x="43.7" y="126.2">P0_1</text>
<text x="43.7" y="129">P0_0</text>
<text x="43.7" y="131.7">RESET_N</text>
<text x="110.6" y="131.7">XOSC_Q1</text>
<text x="110.6" y="128.9">XOSC_Q2</text>
<text x="114" y="126.2">AVDD3</text>
<text x="126.7" y="130.5">22</text>
<text x="126.7" y="127.7">23</text>
<text x="114" y="134.5">AVDD5</text>
<text x="126.7" y="133.3">21</text>
<text x="106.1" y="154.3">4</text>
<text x="112.5" y="155.5">BAL2_PORT</text>
<text x="140.9" y="155.5">GND</text>
<text x="151.2" y="154.3">2*3</text>
<text x="106.1" y="159.8">3</text>
<text x="112.5" y="161.1">BAL1_PORT</text>
<text x="130.6" y="161.1">UNBAL_PORT</text>
<text x="151.2" y="159.8">1</text>
</g>
<g font-size="2.2" fill="#757575">
<text x="190.1" y="44.8" transform="rotate(-90 190.1 44.8)">R3</text>
<text x="215.2" y="45" transform="rotate(-90 215.2 45)">R4</text>
<text x="194.5" y="48.8" transform="rotate(-90 194.5 48.8)">470R 0.5W</text>
<text x="219.5" y="49.4" transform="rotate(-90 219.5 49.4)">470R 0.5W</text>
<text x="254.9" y="49.7" transform="rotate(-90 254.9 49.7)">R5</text>
<text x="259.3" y="53.9" transform="rotate(-90 259.3 53.9)">1k</text>
<text x="259.3" y="49.9" transform="rotate(-90 259.3 49.9)">1%0.125W</text>
<text x="144.8" y="64.3">C25</text>
<text x="142.7" y="66.5">1µF 25V</text>
<text x="142.7" y="77.5">1µF 25V</text>
<text x="144.8" y="75.3">C24</text>
<text x="231.1" y="80.1">10µF10%25V</text>
<text x="236.3" y="80.1">10%25V</text>
<text x="237.1" y="82.3">C1</text>
<text x="23.4" y="95.2">0.5µF 50V</text>
<text x="26.9" y="101.7">C23</text>
<text x="149.8" y="104.1">C22</text>
<text x="154.4" y="104.1">0.5µF 50V</text>
<text x="151.6" y="113.4">R6</text>
<text x="155.6" y="113.4">56k 0.125W</text>
<text x="149.9" y="116.8">C19</text>
<text x="154.5" y="116.8">0.5µF 50V</text>
<text x="231.1" y="124.3">25V</text>
<text x="149.9" y="128.3">C18</text>
<text x="149.9" y="131.6">C20</text>
<text x="154.2" y="128.3">220pF 50V</text>
<text x="154.5" y="131.6">0.5µF 50V</text>
<text x="204.4" y="129.7">R2</text>
<text x="217.5" y="129.7">R1</text>
<text x="230.5" y="128.6">10µF</text>
<text x="230.8" y="126.4">10%</text>
<text x="201.8" y="134">562k 1%</text>
<text x="202" y="136.2">0.125W</text>
<text x="214.9" y="134">562k 1%</text>
<text x="215.1" y="136.2">0.125W</text>
<text x="231.6" y="135.1">C2</text>
<text x="149.9" y="143.1">C21</text>
<text x="154.5" y="143.1">0.5µF 50V</text>
<text x="45.1" y="152.2">27pF 50V</text>
<text x="47.8" y="150">C16</text>
<text x="36.9" y="157.1">X1</text>
<text x="165.7" y="161.6">2.2pF</text>
<text x="45.1" y="166.4">27pF 50V</text>
<text x="47.8" y="164.3">C17</text>
<text x="156.1" y="163.8">C26</text>
<text x="165.7" y="166">50V</text>
<text x="165.7" y="163.8">4.5%</text>
</g>
</svg>
